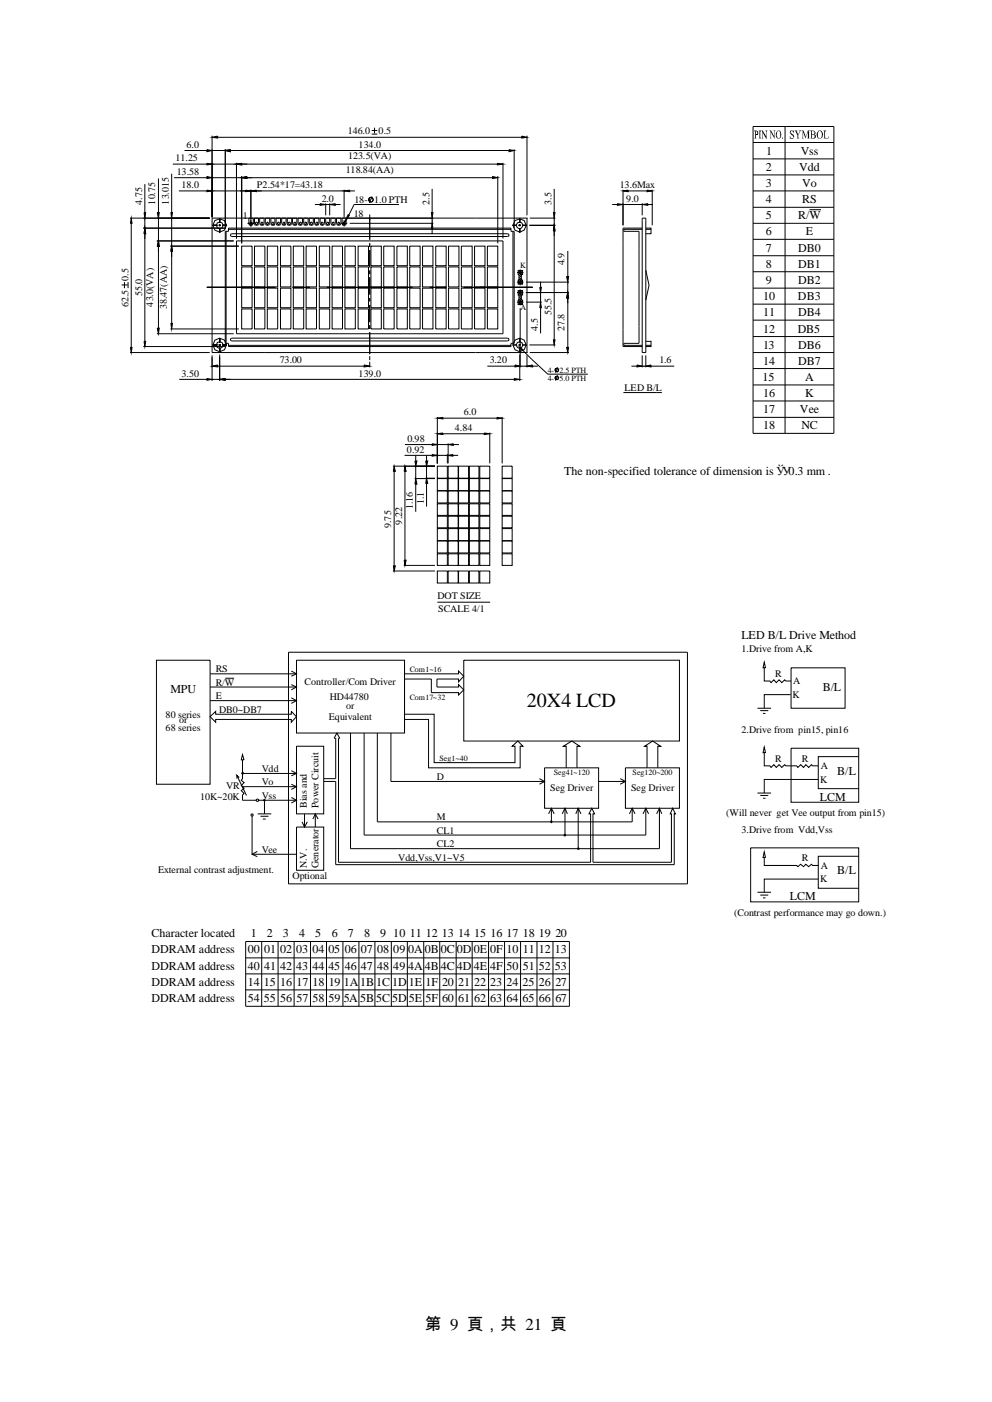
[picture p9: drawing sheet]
<svg xmlns="http://www.w3.org/2000/svg" width="210mm" height="297mm" viewBox="0 0 210 297" stroke-linecap="round" stroke-linejoin="round" font-family="sans-serif">
<path d="M20 16.4h169.4v212.3h-169.4z" fill="none" stroke="#fff" stroke-width=".21"/>
<g fill="none" stroke="#000" stroke-width=".21">
<path d="M30.6 39v6M33.5 37.8v7.2M36.3 36.8v8.2M36.6 34.7h7.2M36.8 37.6h7M39 31.8h4.8M43.8 37.4l1.1 .2-1.1 .2zM43.8 34.6l1.1 .1-1.1 .2zM43.8 31.7l1.1 .1-1.1 .3zM44.9 29.1l1.2-.3v.4zM44.9 34.7h5.1M44.9 37.6h6.2"/>
<path d="M44.9 28.7v17.3M44.9 31.8h2.8M46.1 29.1h64.3M47.7 31.8l1.1-.1v.4zM47.7 31.6v16.8M48.8 31.8h58.9M50 34.7l1.1-.1v.3zM50 34.5v16M51.1 37.6l1.1-.2v.4zM51.1 34.7h54.1M51.1 37.3v14.2M52.2 37.6h52"/>
<path d="M78.7 27.6h1.1M78.7 28.4h1.1M79.2 27v1.2M91.4 40v5M104.2 37.4l1.1 .2-1.1 .2zM105.2 34.6l1.2 .1-1.2 .2zM105.3 37.3v14.2M106.4 34.5v16M107.7 31.7l1.1 .1-1.1 .3zM108.8 31.6v16.8M110.4 28.8l1.1 .3-1.1 .1zM111.5 28.7v16.9"/>
<path d="M111.5 29.1h.1M117.3 40v5M159.3 26.8h17.1v64.9h-17.1zM159.3 37h17.1M159.3 33.6h17.1M159.3 30.2h17.1M166.1 26.8v64.9M26.3 59.7v1.3M27.1 59.7v1.3M27.5 46.2h16.9M27.8 46.2l.1 1.1h-.3zM27.8 47.3v26.2"/>
<path d="M30.3 48.3h17.5M30.5 45h.3l-.2 1.2zM30.6 48.3l.2 1.2h-.3zM30.6 46.2v2.1M30.6 49.5v22.7M33.2 51h16.2M33.3 45h.4l-.2 1.2zM33.5 51l.2 1.2h-.4zM33.5 46.2v4.8M33.5 52.2v17.2M36.1 52.1h14.4M36.2 45h.3l-.2 1.2z"/>
<path d="M36.3 52.1l.2 1.1h-.3zM36.3 46.2v5.9M36.3 53.2v15.2M37.8 40.4h6M43.8 40.2l1.1 .2-1.1 .2zM44.9 40.4h27.9M45 47.7h1M46.3 47.7h.4M46.5 46.2v1M46.5 47.5v.4M46.5 48.3v.9M47.1 47.7h.9"/>
<path d="M47.7 49h.6v-.7h59.8v.7h.7v23.7h-.7v.6h-59.8v-.6h-.6zM47.8 49v23.7M48.3 48.5h59.8M48.9 49.5h58.5h.2l.1 .3-.3 .3h-58.4l-.2-.3zM50 51h56.4v19.6h-56.4zM51.1 52.1h2.2v4.1h-2.2zM51.1 56.5h2.2v4.2h-2.2zM52 40.2l1.1 .2-1.1 .2zM52.4 47.3h1.4M52.7 46.2v1.4l.4 .1 .3-.1 .2-.3v-1.1M52.9 47.1h.4v.3h-.4zM53.1 40.4l1.2-.2v.4z"/>
<path d="M53.1 40.1v7.8M53.8 52.1h2.2v4.1h-2.2zM53.8 56.5h2.2v4.2h-2.2zM53.8 46.2l.1 1.4 .4 .1 .3-.1 .1-1.4M54.9 46.2v1.1l.2 .3 .4 .1 .3-.1 .1-1.4M55.3 47.1h.3v.3h-.3zM56.1 46.2v1.1l.2 .3 .3 .1 .3-.1 .2-.3v-1.1M56.5 47.1h.2l.1 .2-.2 .2-.2-.2zM56.6 52.1h2.2v4.1h-2.2zM56.6 56.5h2.2v4.2h-2.2zM57.3 46.2l.1 1.4 .3 .1 .4-.1 .1-1.4M58.4 46.2v1.1l.2 .3 .3 .1 .4-.1 .1-1.4"/>
<path d="M58.8 47.1h.3v.3h-.3zM59.4 52.1h2.2v4.1h-2.2zM59.4 56.5h2.2v4.2h-2.2zM59.6 46.2v1.1l.2 .3 .3 .1 .3-.1 .1-.3v-1.1M59.9 47.1l.2-.1 .2 .3-.2 .2-.2-.2zM60.8 46.2l.1 1.4 .3 .1 .4-.1 .1-.3v-1.1M61.9 46.2v1.1l.2 .3 .3 .1 .3-.1 .1-1.4M62.1 52.1h2.2v4.1h-2.2zM62.1 56.5h2.2v4.2h-2.2zM63.1 46.2v1.1l.1 .3 .4 .1 .2-.1 .2-.3v-1.1M63.4 47.1h.4v.3h-.4zM64.3 46.2v1.4l.4 .1 .3-.1 .2-.3v-1.1"/>
<path d="M64.5 47.1h.4v.3h-.4zM64.8 52.1h2.2v4.1h-2.2zM64.8 56.5h2.2v4.2h-2.2zM65.4 46.2l.1 1.4 .4 .1 .3-.1 .1-1.4M66.5 46.2v1.1l.2 .3 .4 .1 .2-.1 .2-.3v-1.1M66.6 43.3h1.1M66.9 47.1h.3v.3h-.3zM67.6 52.1h2.2v4.1h-2.2zM67.6 56.5h2.2v4.2h-2.2zM67.7 43.1l1.2 .2-1.2 .1zM67.7 46.2v1.1l.2 .3 .3 .1 .3-.1 .2-.3v-1.1M68 47.1h.3v.3h-.3z"/>
<path d="M68.9 46.2l.1 1.4 .3 .1 .4-.1 .1-1.4M68.9 43.3h.9M68.9 43v2.6M69.8 43.3l1.2-.2v.3zM69.8 43v2.6M70 46.2v1.1l.2 .3 .3 .1 .4-.1 .1-1.4M70.3 52.1h2.2v4.1h-2.2zM70.3 56.5h2.2v4.2h-2.2zM70.4 47.1h.3v.3h-.3zM71 43.3h1.1M71.2 46.2v1.1l.2 .3h.6l.1-.3M71.5 47.1h.3l.1 .2-.3 .2-.1-.2z"/>
<path d="M72.1 47.3h1.4M72.1 46.2v1.1M72.4 46.2l.1 1.4 .3 .1 .4-.1v-1.4M72.8 40.4l1.2-.2v.4zM72.8 40.1v5.9M72.8 46.6v1.3M73 52.1h2.2v4.1h-2.2zM73 56.5h2.2v4.2h-2.2zM73.7 45.4l.2 .2-1.1 1.7zM74 47.3h17.7M74 40.4h1.1M75.8 52.1h2.2v4.1h-2.2z"/>
<path d="M75.8 56.5h2.2v4.2h-2.2zM78.2 45.4v5.3M78.2 51.5v.8M78.2 52.9v3.7M78.2 57.2v.8M78.2 58.7v3.6M78.4 41.8l-.3 .2v.5a.48 .48 0 0 0 .7 .2 .48 .48 0 0 0 .1-.7 .48 .48 0 0 0-.8 0 .5 .5 0 0 0 .3 .8M78.5 52.1h2.2v4.1h-2.2zM78.5 56.5h2.2v4.2h-2.2zM78.6 41.8l.3 .4-.3 .6M78.7 41.6l-.6 1.3M81.2 52.1h2.2v4.1h-2.2z"/>
<path d="M81.2 56.5h2.2v4.2h-2.2zM84 52.1h2.2v4.1h-2.2zM84 56.5h2.2v4.2h-2.2zM84.4 43.3h-9.5l-1.1 2.2M86.7 52.1h2.2v4.1h-2.2zM86.7 56.5h2.2v4.2h-2.2zM89.4 52.1h2.2v4.1h-2.2zM89.4 56.5h2.2v4.2h-2.2zM91.3 45h.3l-.2 1.2zM91.4 47.3l.2 1.1h-.3zM91.4 46.2v1.1M91.4 48.4v1.1"/>
<path d="M92.2 52.1h2.2v4.1h-2.2zM92.2 56.5h2.2v4.2h-2.2zM94.9 52.1h2.2v4.1h-2.2zM94.9 56.5h2.2v4.2h-2.2zM97.6 52.1h2.3v4.1h-2.3zM97.6 56.5h2.3v4.2h-2.3zM100.4 52.1h2.2v4.1h-2.2zM100.4 56.5h2.2v4.2h-2.2zM103.1 52.1h2.2v4.1h-2.2zM103.1 56.5h2.2v4.2h-2.2zM108.5 47.7h.9M108.5 49v23.7"/>
<path d="M109.4 59.7h1.3M109.4 57.7h1.3M109.5 47.2l.5-.2 .4 .2 .3 .5-.3 .5-.4 .2-.5-.2-.3-.5zM109.6 57.2h1v.9h-.3v1.2h.3v.8h-1v-.8h.2zM109.6 59.6l.6 .5M109.6 59.3l.3 .2M109.6 58l.1 .1M109.6 57.6l.7 .7M109.6 57.2l.3 .3M109.7 47.7h.5M109.8 59l.8 .7M109.8 58.7l.5 .4"/>
<path d="M109.8 58.3l.5 .4M110 46.2v1M110 47.5v.4M110 48.3v.9M110 57.2l.6 .6M110.1 57v1.3M110.1 59v1.4M110.2 59.9l.4 .2M110.2 57.8l.3 .3M110.4 59.3l.2 .1M110.4 57.2l.2 .1M110.5 47.7h.9"/>
<path d="M111.3 59.7h9.1M111.5 46.2v28.4M111.6 46.2h-66.7v28.4h66.7M112 47.7h5.5M112.1 46.2h5.4M114.4 59.6v1.2M117.1 45h.3l-.1 1.2zM117.3 47.7l.1 1.2h-.3zM117.3 46.2v1.5M117.3 48.9v23M119.9 58.5h.4l-.2 1.2zM120.1 53.1v5.4"/>
<path d="M120.1 59.7v2.2M129.5 43.3h1.1M130.6 43.1l1.2 .2-1.2 .1zM131.8 40.4l1.1-.2v.4zM131.8 40.1v7.6M131.8 43.3h4.1M132.9 40.4h4M135.9 43.3l1.2-.2v.3zM135.9 43v2.6M135.9 46.2h.8v28.4h-.8zM135.9 48.3h-4.1v25h4.1M135.9 48.5h-3.9v.5h3.2v23.7h-3.2v.4h3.9"/>
<path d="M136.7 48.3h1.1v1.2h-1.1M136.7 57.2l.6 3.2-.6 3.1M136.7 48.5h1.1M136.9 40.2l1.1 .2-1.1 .2zM137.1 43.3h1.1M138 40.1v7.6M159.3 47.3h17.1M159.3 40.4h17.1M159.3 57.5h17.1M159.3 54.1h17.1M159.3 50.6h17.1M159.3 43.9h17.1"/>
<path d="M171.3 44.4h2.4M25.7 60.3h1.3M27.5 74.6h16.9M27.6 73.5h.3l-.1 1.1zM30.3 73.3h17.5M30.5 72.2h.3l-.2 1.1zM33.2 70.6h16.2M33.3 69.4h.4l-.2 1.2zM36.1 69.6h14.4M36.2 68.4h.3l-.2 1.2zM43.8 60.8h14.5M44.9 77.5l1.2-.3v.5z"/>
<path d="M44.9 75.2v5.4M45 73h1M46.1 77.5h30.9M46.3 73h.4M46.5 71.6v.9M46.5 72.8v.4M46.5 73.6v.9M46.5 75v5.6M47.1 73h.9M48.3 73.1h59.8M48.9 71.6h58.5h.2l.1 .3-.3 .3h-58.4l-.2-.3zM51.1 61h2.2v4.1h-2.2z"/>
<path d="M51.1 65.4h2.2v4.2h-2.2zM53.8 61h2.2v4.1h-2.2zM53.8 65.4h2.2v4.2h-2.2zM56.6 61h2.2v4.1h-2.2zM56.6 65.4h2.2v4.2h-2.2zM59.4 61h2.2v4.1h-2.2zM59.4 65.4h2.2v4.2h-2.2zM61.9 60.8h3.6M62.1 61h2.2v4.1h-2.2zM62.1 65.4h2.2v4.2h-2.2zM64.8 61h2.2v4.1h-2.2zM64.8 65.4h2.2v4.2h-2.2z"/>
<path d="M67.6 61h2.2v4.1h-2.2zM67.6 65.4h2.2v4.2h-2.2zM69.2 60.8h18.1M70.3 61h2.2v4.1h-2.2zM70.3 65.4h2.2v4.2h-2.2zM73 61h2.2v4.1h-2.2zM73 65.4h2.2v4.2h-2.2zM75.8 61h2.2v4.1h-2.2zM75.8 65.4h2.2v4.2h-2.2zM77 77.2l1.2 .3-1.2 .2zM78.2 63.1v.7M78.2 64.5v3.7"/>
<path d="M78.2 68.8v.8M78.2 70.3v4.6M78.2 75.4v.8M78.2 76.6v1.1M78.5 61h2.2v4.1h-2.2zM78.5 65.4h2.2v4.2h-2.2zM81.2 61h2.2v4.1h-2.2zM81.2 65.4h2.2v4.2h-2.2zM84 61h2.2v4.1h-2.2zM84 65.4h2.2v4.2h-2.2zM86.7 61h2.2v4.1h-2.2zM86.7 65.4h2.2v4.2h-2.2z"/>
<path d="M89.4 61h2.2v4.1h-2.2zM89.4 65.4h2.2v4.2h-2.2zM90.9 60.8h3.6M92.2 61h2.2v4.1h-2.2zM92.2 65.4h2.2v4.2h-2.2zM94.9 61h2.2v4.1h-2.2zM94.9 65.4h2.2v4.2h-2.2zM97.6 61h2.3v4.1h-2.3zM97.6 65.4h2.3v4.2h-2.3zM98.1 60.8h14.6M100.4 61h2.2v4.1h-2.2zM100.4 65.4h2.2v4.2h-2.2z"/>
<path d="M103.1 65.4h2.2v4.2h-2.2zM103.1 61h2.2v4.1h-2.2zM103.1 77.5h5.9M108.5 73h.9M109 77.2l1.1 .3-1.1 .2zM109.4 61.9h1.3M109.4 63.9h1.3M109.5 72.5l.5-.2 .4 .2 .3 .5-.3 .5-.4 .3-.5-.3-.3-.5zM109.6 61.5h1v.9h-.3v1.1h.3v.9h-1v-.9h.2zM109.6 64.3l.1 .1M109.6 63.9l.6 .5M109.6 63.5l.3 .3"/>
<path d="M109.6 62.3l.1 .1M109.6 61.9l.7 .7M109.6 61.5l.3 .2M109.6 60l.1 .1M109.7 73h.5M109.8 63.3l.8 .7M109.8 62.9l.5 .4M109.8 62.5l.5 .5M109.9 61.7h.3v.4h-.3zM109.9 63.8h.3v.3h-.3zM110 73.5l.7 .5-.2 .2zM110 71.6v.9"/>
<path d="M110 72.8v.4M110 73.6v.9M110 75v5.6M110 61.5l.6 .5M110.1 77.5h1.5M110.1 61.2v1.4M110.1 63.3v1.3M110.1 65.2v12.5M110.2 64.1l.4 .3M110.2 62.1l.3 .3M110.4 63.5l.2 .1M110.4 61.5l.2 .1"/>
<path d="M110.5 73h.9M110.6 74.1l5.3 5.1h8.5M111.3 61.9h9.1M111.3 63.9h3.3M111.5 77.5l1.2-.3v.5zM111.5 75.2v2.5M112 73h5.5M112.1 74.6h8.3M112.7 77.5h1.1M114.2 60.8h.4l-.2 1.1zM114.4 63.9l.2 1.2h-.4zM114.4 61.9v2"/>
<path d="M114.4 65.1v5.4M117.1 71.9h.3l-.1 1.1zM117.8 77.9l-.4 .4 .2 .4h.4a.39 .39 0 0 0 .1-.6 .39 .39 0 0 0-.6 0v.4l.3 .2M117.8 79.6a.38 .38 0 0 0-.3 .6 .38 .38 0 0 0 .6 0 .38 .38 0 0 0-.2-.6l-.4 .2v.4l.3 .2M117.9 77.9l.2 .2v.4l-.2 .2M117.9 79.6l.2 .2v.4l-.2 .2M118 77.7l-.5 1.1M118 79.4l-.5 1.1M119.9 73.5h.4l-.2 1.1zM120.1 61.9l.2 1.2h-.4zM120.1 63.1v10.4M133.6 77.5h1.2"/>
<path d="M134.8 77.2l1.1 .3-1.1 .2zM135.9 75.2v2.5M135.9 77.5h.8M136.7 77.5l1.1-.3v.5zM136.7 72.2h1.1v1.1h-1.1M136.7 75.2v2.5M136.7 73.1h1.1M137.8 77.5h4.9M159.3 74.6h17.1M159.3 78h17.1M159.3 71.2h17.1M159.3 67.7h17.1"/>
<path d="M159.3 64.4h17.1M159.3 61h17.1M37.9 80.3h5.9M43.8 80.1l1.1 .2-1.1 .1zM44.9 80.3h1.6M46.5 80.3l1.2-.2v.3zM47.7 80.3h61.1M83.1 98.7h8.9M83.4 98.7l.3 1.1h-.5zM83.4 99.8v19.9M85.6 96.4h5.8M85.7 98.7l.2 1.1h-.4z"/>
<path d="M85.7 99.8v18.7M85.7 94.1h5.7M87.8 97.6h.4l-.2 1.1zM88 96.4v1.2M88 98.7v2.6M90.1 97.6h.4l-.2 1.1zM90.3 96.4v1.2M90.3 98.7v2.5M91.4 96.2l1.1 .2-1.1 .1zM91.4 93.9l1.1 .2-1.1 .1zM92.5 88.5l1.2-.2v.4zM92.5 91.8l1.2-.2v.4z"/>
<path d="M92.5 98.7h2.2v2.5h-2.2zM92.5 88.2v9.9M92.5 96.4h2.2M92.5 94.1h2.3M93.7 88.5h11.5M93.7 91.8h8.7M94.7 96.4l1.1-.2v.3zM94.7 96.1v2M94.8 94.1l1.1-.2v.3zM94.8 98.7h2.1v2.5h-2.1zM94.8 93.8v4.3M95.8 96.4h1.1"/>
<path d="M95.9 94.1h1.2M97 98.7h2.1v2.5h-2.1zM99.3 98.7h2v2.5h-2zM101.5 98.7h2.1v2.5h-2.1zM102.4 91.6l1.2 .2-1.2 .2zM103.6 91.5v6.6M105.2 88.3l1.1 .2-1.1 .2zM106.3 98.7h2.1v2.5h-2.1zM106.3 88.2v9.9M108.8 80.1l1.2 .2-1.2 .1zM131.9 83.1h8.1M159.3 81.5h17.1"/>
<path d="M159.3 84.9h17.1M159.3 88.3h17.1M83.2 119.7h.5l-.3 1.1zM85.4 119.6h6.6M85.5 118.5h.4l-.2 1.1zM87.7 101.3h4.3M88 101.3l.2 1.2h-.4zM88 102.5v5.8M90 101.2h2M90.3 101.2l.2 1.1h-.4zM90.3 102.3v4.9M92.5 114.5h2.2v2.5h-2.2z"/>
<path d="M92.5 117.2h2.2v2.4h-2.2zM92.5 103.9h2.2v2.5h-2.2zM92.5 111.9h2.2v2.5h-2.2zM92.5 106.6h2.2v2.5h-2.2zM92.5 109.2h2.2v2.5h-2.2zM92.5 101.3h2.2v2.5h-2.2zM94.8 117.2h2.1v2.4h-2.1zM94.8 114.5h2.1v2.5h-2.1zM94.8 106.6h2.1v2.5h-2.1zM94.8 109.2h2.1v2.5h-2.1zM94.8 111.9h2.1v2.5h-2.1zM94.8 103.9h2.1v2.5h-2.1z"/>
<path d="M94.8 101.3h2.1v2.5h-2.1zM97 114.5h2.1v2.5h-2.1zM97 117.2h2.1v2.4h-2.1zM97 106.6h2.1v2.5h-2.1zM97 111.9h2.1v2.5h-2.1zM97 109.2h2.1v2.5h-2.1zM97 103.9h2.1v2.5h-2.1zM97 101.3h2.1v2.5h-2.1zM99.3 117.2h2v2.4h-2zM99.3 114.5h2v2.5h-2zM99.3 106.6h2v2.5h-2zM99.3 109.2h2v2.5h-2z"/>
<path d="M99.3 111.9h2v2.5h-2zM99.3 103.9h2v2.5h-2zM99.3 101.3h2v2.5h-2zM101.5 103.9h2.1v2.5h-2.1zM101.5 111.9h2.1v2.5h-2.1zM101.5 114.5h2.1v2.5h-2.1zM101.5 117.2h2.1v2.4h-2.1zM101.5 106.6h2.1v2.5h-2.1zM101.5 109.2h2.1v2.5h-2.1zM101.5 101.3h2.1v2.5h-2.1zM106.3 114.5h2.1v2.5h-2.1zM106.3 117.2h2.1v2.4h-2.1z"/>
<path d="M106.3 106.6h2.1v2.5h-2.1zM106.3 111.9h2.1v2.5h-2.1zM106.3 109.2h2.1v2.5h-2.1zM106.3 103.9h2.1v2.5h-2.1zM106.3 101.3h2.1v2.5h-2.1zM33.1 139.7h11.3v26.3h-11.3zM61 138h84.5v49h-84.5zM62.7 139.7h22.9v15.4h-22.9zM83.1 120.8h8.9M92.5 120.8h2.2v2.6h-2.2zM92.5 127.4h11.2M94.8 120.8h2.1v2.6h-2.1z"/>
<path d="M97 120.8h2.1v2.6h-2.1zM98.1 139.7h45.7v17.1h-45.7zM99.3 120.8h2v2.6h-2zM101.5 120.8h2.1v2.6h-2.1zM44.4 151.7l1.2-1.1v.5h16v-.5l1.1 1.1-1.1 1.1v-.6h-16v.6zM44.4 142.6h18.3M44.4 145.4h18.3M44.4 148.3h18.3M47.7 143.5h1.8M51.3 159.7l.3 1.1h-.5zM61.6 147.7l1.1 .6-1.1 .6M61.6 144.9l1.1 .5-1.1 .6"/>
<path d="M61.6 142l1.1 .6-1.1 .5M62.7 157.9h5.8v14.3h-5.8zM74.2 155.1v24.5h65.3v-8.6M77 155.1v21.6h59.7v-5.7M79.8 155.1v18.8h54v-2.9M82.7 155.1v10.3h32.5M85.6 151.1h6.3v10.3h17.1v-3.5h-.6l1.2-1.1 1.1 1.1h-.6v4.6h-19.4v-10.3h-5.1M85.6 142.6h11.4v-.6l1.1 1.1-1.1 1.2v-.6h-4.5v1.7h4.5v-.5l1.1 1.1-1.1 1.1v-.5h-5.7v-2.9h-5.7M160.3 149.9h2.9M160.9 150.4h1.7M161.5 151h.5M161.7 159.3v2.8h1.2l.3 .3 .5-.6 .6 .6 .5-.6 .6 .6 .6-.6 .3 .3h2.3l.2 .3 .6-.6 .6 .6 .5-.6 .6 .6 .6-.6 .3 .3h1.1"/>
<path d="M161.7 158.1l.3 1.2h-.5zM161.7 140.1l.3 1.2h-.5zM161.7 141.3v2.8h1.2l.3 .4 .5-.6 .6 .6 .5-.6 .6 .6 .6-.6 .3 .2h1.1M167.3 147h-5.6v2.9M167.4 158.3h14.3v11.5h-14.3zM167.4 141.3h11.4v8.6h-11.4zM50.1 164.1v.7M50.6 164.5l-.5-.4 2.1 4.2M51.2 163.5h.3v.3h-.3zM51.3 163.7v1.1l-.2 .3 .5 .5-.5 .6 .5 .6-.5 .5 .5 .6-.3 .3v1.1h2.9M51.3 163.7h11.4M51.3 166.5h11.4"/>
<path d="M51.3 160.8v2.9M53.3 172.7v8.1h9.4M54.3 169.2h.4v.3h-.4zM54.5 172.2h2.9M54.8 169.3h7.9M55.1 172.7h1.7M55.6 173.3h.6M55.8 169.3l.2-.1 .1 .1-.1 .2zM56 169.3v2.9M61.6 168.8l1.1 .5-1.1 .6M61.6 163.1l1.1 .6-1.1 .5M61.6 166l1.1 .5-1.1 .6"/>
<path d="M62.7 175h5.8v9.2h-5.8zM63.9 173.9l.5 1.1 .6-1.1M64.4 172.2v2.8M66.2 173.3l.5-1.1 .6 1.1M66.7 172.2v2.8M68.5 164.8h2.5v-8.6h-.3l.6-1.1 .6 1.1h-.3v26.3h53.4v-10.3h-.4l.6-1.2 .6 1.2h-.3v10.3h16.6v-10.3h-.3l.5-1.2 .6 1.2h-.2v10.8h-71.7v-17.6h-2.5M114.1 164.8l1.1 .6-1.1 .6M115.2 162.5h11.5v8.5h-11.5zM116.1 172.2l.6-1.2 .6 1.2M116.6 173.8l.2 .1-.1 .2-.2-.2zM116.7 171v2.9M119 172.2l.5-1.2 .6 1.2"/>
<path d="M119.4 176.6h.2v.3h-.2zM119.5 171v5.7M119.8 162.5v-4.6h-.6l1.8-1.1 1.7 1.1h-.6v4.6M121.8 172.2l.5-1.2 .6 1.2M122.3 179.5h.2v.2l-.2 .1-.1-.2zM122.3 171v8.6M126.7 165.4h5.6M131.2 164.8l1.1 .6-1.1 .6M132.3 162.5h11.5v8.5h-11.5zM133.2 172.2l.6-1.2 .6 1.2M136.1 172.2l.6-1.2 .5 1.2M136.9 162.5v-4.6h-.5l1.7-1.1 1.7 1.1h-.6v4.6"/>
<path d="M138.9 172.2l.6-1.2 .5 1.2M158.8 179.4h22.9v11.5h-22.9zM160.3 167.8h2.9M160.9 168.3h1.7M161.5 168.9h.5M173.1 164.9h-11.4v2.9M181.7 160.1h-8.6v6.8h8.6M52 199.2h68.5v13.8h-68.5zM54.4 180.2l-1.1 .6 1.1 .5M55.4 199.2v13.8M58.8 199.2v13.8M62.2 199.2v13.8"/>
<path d="M65.7 199.2v13.8M69.1 199.2v13.8M72.6 199.2v13.8M75.9 199.2v13.8M79.3 199.2v13.8M82.8 199.2v13.8M86.2 199.2v13.8M89.7 199.2v13.8M93 199.2v13.8M96.5 199.2v13.8M99.9 199.2v13.8M103.4 199.2v13.8"/>
<path d="M106.8 199.2v13.8M110.2 199.2v13.8M113.6 199.2v13.8M117 199.2v13.8M160.3 188.8h2.9M160.9 189.4h1.7M161.5 190h.5M161.7 180.3l.3 1.2h-.5zM161.7 181.5v1.6h6.9l.2 .3 .6-.5 .6 .5 .5-.5 .6 .5 .6-.5 .3 .2h1.1M173.1 186h-11.4v2.8M181.7 181.2h-8.6v6.8h8.6M52 202.7h68.5"/>
<path d="M52 206.1h68.5M52 209.5h68.5"/>
<circle cx="46.5" cy="47.7" r="1.41"/>
<circle cx="46.5" cy="47.7" r=".72"/>
<circle cx="54.3" cy="47.3" r=".25"/>
<circle cx="57.7" cy="47.3" r=".25"/>
<circle cx="61.2" cy="47.3" r=".25"/>
<circle cx="62.4" cy="47.3" r=".25"/>
<circle cx="65.9" cy="47.3" r=".25"/>
<circle cx="69.3" cy="47.3" r=".25"/>
<circle cx="72.8" cy="47.3" r=".25"/>
<circle cx="109.9" cy="47.7" r="1.39"/>
<circle cx="110.1" cy="57.7" r=".25"/>
<circle cx="110.1" cy="59.7" r=".25"/>
<circle cx="46.5" cy="73" r="1.44"/>
<circle cx="46.5" cy="73" r=".72"/>
<circle cx="109.9" cy="73" r="1.41"/>
<circle cx="53.3" cy="172.5" r=".25"/>
</g>
<g fill="#000">
<path d="M43.8 37.4l1.1 .2-1.1 .2zM43.8 34.6l1.1 .1-1.1 .2zM43.8 31.7l1.1 .1-1.1 .3zM44.9 29.1l1.2-.3v.4zM47.7 31.8l1.1-.1v.4zM50 34.7l1.1-.1v.3zM51.1 37.6l1.1-.2v.4zM104.2 37.4l1.1 .2-1.1 .2zM105.2 34.6l1.2 .1-1.2 .2zM107.7 31.7l1.1 .1-1.1 .3zM110.4 28.8l1.1 .3-1.1 .1zM159.9 28.5h.4z"/>
<path d="M27.8 46.2l.1 1.1h-.3zM30.6 48.3l.2 1.2h-.3zM30.5 45h.3l-.2 1.2zM33.5 51l.2 1.2h-.4zM33.3 45h.4l-.2 1.2zM36.3 52.1l.2 1.1h-.3zM36.2 45h.3l-.2 1.2zM43.8 40.2l1.1 .2-1.1 .2zM52 40.2l1.1 .2-1.1 .2zM53.1 40.4l1.2-.2v.4zM67.7 43.1l1.2 .2-1.2 .1zM69.8 43.3l1.2-.2v.3z"/>
<path d="M73.7 45.5l.2 .1-1.1 1.7zM72.8 40.4l1.2-.2v.4zM91.4 47.3l.2 1.1h-.3zM91.3 45h.3l-.2 1.2zM117.3 47.7l.1 1.2h-.3zM117.1 45h.3l-.1 1.2zM119.9 58.6h.4l-.2 1.1zM130.6 43.1l1.2 .2-1.2 .1zM131.8 40.4l1.1-.2v.4zM136.9 40.2l1.1 .2-1.1 .2zM135.9 43.3l1.2-.2v.3zM27.6 73.5h.3l-.1 1.1z"/>
<path d="M30.5 72.2h.3l-.2 1.1zM33.3 69.4h.4l-.2 1.2zM36.2 68.4h.3l-.2 1.2zM44.9 77.5l1.2-.3v.5zM77 77.2l1.2 .3-1.2 .2zM109 77.2l1.1 .3-1.1 .2zM110 73.5l.7 .5-.2 .2zM111.5 77.5l1.2-.3v.5zM114.2 60.8h.4l-.2 1.1zM114.4 63.9l.2 1.2h-.4zM117.1 71.9h.3l-.1 1.1zM120.1 61.9l.2 1.2h-.4z"/>
<path d="M119.9 73.5h.4l-.2 1.1zM134.8 77.2l1.1 .3-1.1 .2zM136.7 77.5l1.1-.3v.5zM43.8 80.1l1.1 .2-1.1 .2zM46.5 80.3l1.2-.2v.4zM83.4 98.7l.3 1.1h-.5zM85.8 98.7l.1 1.1h-.4zM87.8 97.6h.4l-.2 1.1zM90.1 97.6h.4l-.2 1.1zM91.4 96.2l1.1 .2-1.1 .1zM91.4 93.9l1.1 .2-1.1 .1zM92.5 88.5l1.2-.2v.4z"/>
<path d="M92.5 91.8l1.2-.2v.4zM94.7 96.4l1.1-.2v.3zM94.8 94.1l1.1-.2v.3zM102.4 91.6l1.2 .2-1.2 .2zM105.2 88.3l1.1 .2-1.1 .2zM108.8 80.1l1.2 .2-1.2 .2zM83.2 119.7h.5l-.3 1.1zM85.5 118.5h.4l-.1 1.1zM88 101.3l.2 1.2h-.4zM90.3 101.2l.2 1.1h-.4z"/>
<path d="M159.7 27.8h.3l-.1 .7h.4h-.4v.7l.2 .1h-.5l.2-.2z" fill-rule="evenodd"/>
<path d="M159.6 27.6h.4a.56 .56 0 0 1 .3 .9h-.3h.2l.1-.3-.2-.4h-.4z" fill-rule="evenodd"/>
<path d="M160.5 27.6h.5l-.1 .4v1.1l.1 .2h-.5l.2-.1v-1.5z" fill-rule="evenodd"/>
<path d="M161.3 27.9l.1 1.2 .1 .2h-.4l.2-.1z" fill-rule="evenodd"/>
<path d="M161.1 27.6h.3l.7 1.3v.5z" fill-rule="evenodd"/>
<path d="M162 27.6h.4l-.2 .2v1.6l-.1-1.4z" fill-rule="evenodd"/>
<path d="M163.1 27.9l.1 1.4h-.3l.2-.2z" fill-rule="evenodd"/>
<path d="M162.8 27.6h.4l.6 1.3 .1 .5z" fill-rule="evenodd"/>
<path d="M163.7 27.6h.4l-.2 .2v1.6l-.1-1.6z" fill-rule="evenodd"/>
<path d="M164.3 27.9l.3-.3 .2 .1h-.2a1.06 1.06 0 0 0 .2 1.6h.1l-.1 .1a.92 .92 0 0 1-.5-1.4z" fill-rule="evenodd"/>
<path d="M164.6 27.6a.74 .74 0 0 1 .7 1.1l-.1 .4-.4 .2 .3-.3v-1z" fill-rule="evenodd"/>
<path d="M165.6 29.1v.3z" fill-rule="evenodd"/>
<path d="M167.1 28.8l.3 .4h.2l-.5 .2z" fill-rule="evenodd"/>
<path d="M167.2 27.7h.6l-.4 .1-.1 .3a.74 .74 0 0 1 .5 1.2h-.6l.6-.1a.74 .74 0 0 0-.5-.8l-.2-.4z" fill-rule="evenodd"/>
<path d="M167.6 27.7l.4-.1v.6z" fill-rule="evenodd"/>
<path d="M168.1 27.6h.6l-.1 .2 .3 .7v.6l.3 .2h-.5a1.42 1.42 0 0 0-.5-1.6z" fill-rule="evenodd"/>
<path d="M169.1 27.6l.5 .1-.3 .1-.4 .8 .3-.8z" fill-rule="evenodd"/>
<path d="M169.8 27.8l.1 1.4 .2 .1h-.4l.1-.2z" fill-rule="evenodd"/>
<path d="M169.7 27.6h.3l.5 1.4-.1 .3z" fill-rule="evenodd"/>
<path d="M170.9 28l.3-.2v1.4l.2 .1h-.6l.1-.1z" fill-rule="evenodd"/>
<path d="M170.9 27.6l.5 .1-.5 .3-.5 1.3z" fill-rule="evenodd"/>
<path d="M171.4 27.7h.6l-.2 .1v.6l.6 .1h-.6v.7h.7l-.1 .1h-1l.2-.1v-1.4z" fill-rule="evenodd"/>
<path d="M171.4 27.6l.9 .1 .3 .6-.2 .2h-.4l.3-.2v-.4z" fill-rule="evenodd"/>
<path d="M172 28.5h.6v.6l-.1 .1h-.5l.3-.1 .1-.4z" fill-rule="evenodd"/>
<path d="M173.1 27.7h.4l-.4 .2v1v.2l.6 .2a.79 .79 0 0 1-.9-1z" fill-rule="evenodd"/>
<path d="M173.3 27.6a.86 .86 0 0 1 .9 .8 .86 .86 0 0 1-.7 .9l.3-.2 .1-.8-.1-.3z" fill-rule="evenodd"/>
<path d="M174.2 27.6h.6l-.2 .4v1.1l.2 .1-.5 .1 .1-1.5z" fill-rule="evenodd"/>
<path d="M174.2 29.3l1-.1 .2-.3-.1 .4z" fill-rule="evenodd"/>
</g>
<text font-size="4.2" x="111.5" y="149.7">20X4 LCD</text>
<text font-size="3.6" x="89.9" y="281.5">第 9 頁，共 21 頁</text>
<g font-size="2.5">
<text x="162.1" y="32.7">1</text>
<text x="169.4" y="32.7">Vss</text>
<text x="162.1" y="36.2">2</text>
<text x="162.1" y="39.6">3</text>
<text x="169.1" y="36.2">Vdd</text>
<text x="169.8" y="39.6">Vo</text>
<text x="162.1" y="43">4</text>
<text x="162.1" y="46.4">5</text>
<text x="168.9" y="46.4">R/W</text>
<text x="169.8" y="43">RS</text>
<text x="162.1" y="53.3">7</text>
<text x="162.1" y="49.8">6</text>
<text x="168.9" y="53.3">DB0</text>
<text x="170.5" y="49.8">E</text>
<text x="162.1" y="56.7">8</text>
<text x="168.9" y="56.7">DB1</text>
<text x="161.5" y="63.5">10</text>
<text x="162.1" y="60">9</text>
<text x="168.8" y="63.5">DB3</text>
<text x="168.9" y="60">DB2</text>
<text x="161.5" y="70.4">12</text>
<text x="161.5" y="66.9">11</text>
<text x="168.8" y="70.4">DB5</text>
<text x="168.9" y="66.9">DB4</text>
<text x="161.5" y="77.1">14</text>
<text x="161.5" y="73.8">13</text>
<text x="168.9" y="77.1">DB7</text>
<text x="168.9" y="73.8">DB6</text>
<text x="161.4" y="80.6">15</text>
<text x="170.3" y="80.6">A</text>
<text x="161.5" y="87.4">17</text>
<text x="161.5" y="84">16</text>
<text x="169.2" y="87.3">Vee</text>
<text x="170.3" y="84">K</text>
<text x="161.5" y="90.9">18</text>
<text x="169.6" y="90.8">NC</text>
<text x="119.4" y="100.5">The non-specified tolerance of dimension is ЎУ0.3 mm .</text>
<text x="156.9" y="135.1">LED B/L Drive Method</text>
<text x="36.1" y="146.7">MPU</text>
<text x="174.1" y="146.2">B/L</text>
<text x="177.1" y="163.9">B/L</text>
<text x="173.5" y="169.4">LCM</text>
<text x="177.1" y="185">B/L</text>
<text x="167.1" y="190.4">LCM</text>
<text x="32.1" y="198.4">Character located</text>
<text x="32.1" y="201.8">DDRAM address</text>
<text x="52.4" y="201.8">00</text>
<text x="53.1" y="198.4">1</text>
<text x="55.9" y="201.8">01</text>
<text x="56.5" y="198.4">2</text>
<text x="59.3" y="201.8">02</text>
<text x="59.9" y="198.4">3</text>
<text x="62.7" y="201.8">03</text>
<text x="63.3" y="198.4">4</text>
<text x="66.1" y="201.8">04</text>
<text x="66.7" y="198.4">5</text>
<text x="69.5" y="201.8">05</text>
<text x="70.2" y="198.4">6</text>
<text x="73" y="201.8">06</text>
<text x="73.6" y="198.4">7</text>
<text x="76.4" y="201.8">07</text>
<text x="77" y="198.4">8</text>
<text x="79.8" y="201.8">08</text>
<text x="80.4" y="198.4">9</text>
<text x="83.2" y="201.8">09</text>
<text x="83.2" y="198.4">10</text>
<text x="86.4" y="201.8">0A</text>
<text x="86.7" y="198.4">11</text>
<text x="89.9" y="201.8">0B</text>
<text x="90.1" y="198.4">12</text>
<text x="93.3" y="201.8">0C</text>
<text x="93.5" y="198.4">13</text>
<text x="96.7" y="201.8">0D</text>
<text x="96.9" y="198.4">14</text>
<text x="100.2" y="201.8">0E</text>
<text x="100.3" y="198.4">15</text>
<text x="103.7" y="201.8">0F</text>
<text x="103.8" y="198.4">16</text>
<text x="107.2" y="201.8">10</text>
<text x="107.2" y="198.4">17</text>
<text x="110.7" y="198.4">18</text>
<text x="110.7" y="201.8">11</text>
<text x="114" y="201.8">12</text>
<text x="114" y="198.4">19</text>
<text x="117.4" y="201.8">13</text>
<text x="117.5" y="198.4">20</text>
<text x="32.1" y="208.6">DDRAM address</text>
<text x="32.1" y="205.2">DDRAM address</text>
<text x="52.4" y="205.2">40</text>
<text x="52.4" y="208.6">14</text>
<text x="55.8" y="208.6">15</text>
<text x="55.9" y="205.2">41</text>
<text x="59.3" y="205.2">42</text>
<text x="59.3" y="208.6">16</text>
<text x="62.7" y="205.2">43</text>
<text x="62.7" y="208.6">17</text>
<text x="66.1" y="208.6">18</text>
<text x="66.1" y="205.2">44</text>
<text x="69.5" y="205.2">45</text>
<text x="69.6" y="208.6">19</text>
<text x="72.7" y="208.6">1A</text>
<text x="73" y="205.2">46</text>
<text x="76.2" y="208.6">1B</text>
<text x="76.4" y="205.2">47</text>
<text x="79.6" y="208.6">1C</text>
<text x="79.8" y="205.2">48</text>
<text x="83" y="208.6">1D</text>
<text x="83.2" y="205.2">49</text>
<text x="86.4" y="205.2">4A</text>
<text x="86.5" y="208.6">1E</text>
<text x="89.9" y="205.2">4B</text>
<text x="90" y="208.6">1F</text>
<text x="93.3" y="205.2">4C</text>
<text x="93.6" y="208.6">20</text>
<text x="96.7" y="205.2">4D</text>
<text x="96.9" y="208.6">21</text>
<text x="100.2" y="205.2">4E</text>
<text x="100.3" y="208.6">22</text>
<text x="103.7" y="208.6">23</text>
<text x="103.7" y="205.2">4F</text>
<text x="107.2" y="208.6">24</text>
<text x="107.2" y="205.2">50</text>
<text x="110.6" y="208.6">25</text>
<text x="110.7" y="205.2">51</text>
<text x="114" y="208.6">26</text>
<text x="114" y="205.2">52</text>
<text x="117.4" y="205.2">53</text>
<text x="117.5" y="208.6">27</text>
<text x="32.1" y="212.1">DDRAM address</text>
<text x="52.4" y="212.1">54</text>
<text x="55.8" y="212.1">55</text>
<text x="59.3" y="212.1">56</text>
<text x="62.7" y="212.1">57</text>
<text x="66.1" y="212.1">58</text>
<text x="69.5" y="212.1">59</text>
<text x="72.7" y="212.1">5A</text>
<text x="76.2" y="212.1">5B</text>
<text x="79.6" y="212.1">5C</text>
<text x="83" y="212.1">5D</text>
<text x="86.5" y="212.1">5E</text>
<text x="90" y="212.1">5F</text>
<text x="93.6" y="212.1">60</text>
<text x="96.9" y="212.1">61</text>
<text x="100.3" y="212.1">62</text>
<text x="103.7" y="212.1">63</text>
<text x="107.2" y="212.1">64</text>
<text x="110.6" y="212.1">65</text>
<text x="114" y="212.1">66</text>
<text x="117.5" y="212.1">67</text>
</g>
<g font-size="2.1">
<text x="73.6" y="28.5">146.0</text>
<text x="80.1" y="28.5">0.5</text>
<text x="37.2" y="34.1">11.25</text>
<text x="39.5" y="31.3">6.0</text>
<text x="73.7" y="33.7">123.5(VA)</text>
<text x="75.9" y="31.3">134.0</text>
<text x="37.4" y="37">13.58</text>
<text x="38.4" y="39.8">18.0</text>
<text x="54.4" y="39.8">P2.54*17=43.18</text>
<text x="73.2" y="36.5">118.84(AA)</text>
<text x="131.1" y="39.8">13.6Max</text>
<text x="30.1" y="43.3" transform="rotate(-90 30.1 43.3)">4.75</text>
<text x="32.9" y="43.3" transform="rotate(-90 32.9 43.3)">10.75</text>
<text x="35.7" y="43.3" transform="rotate(-90 35.7 43.3)">13.015</text>
<text x="51.4" y="46.3">1</text>
<text x="68.1" y="42.7">2.0</text>
<text x="74.8" y="45.8">18</text>
<text x="75" y="42.9">18- 1.0 PTH</text>
<text x="90.8" y="43.3" transform="rotate(-90 90.8 43.3)">2.5</text>
<text x="116.7" y="43.4" transform="rotate(-90 116.7 43.4)">3.5</text>
<text x="132.5" y="42.7">9.0</text>
<text x="27.2" y="59.5" transform="rotate(-90 27.2 59.5)">0.5</text>
<text x="119.5" y="56.1" transform="rotate(-90 119.5 56.1)">4.9</text>
<text x="27.2" y="65" transform="rotate(-90 27.2 65)">62.5</text>
<text x="30.1" y="62.7" transform="rotate(-90 30.1 62.7)">55.0</text>
<text x="32.4" y="64.9" transform="rotate(-90 32.4 64.9)">43.0(VA)</text>
<text x="35.3" y="65.4" transform="rotate(-90 35.3 65.4)">38.47(AA)</text>
<text x="113.8" y="69.9" transform="rotate(-90 113.8 69.9)">4.5</text>
<text x="116.7" y="66.6" transform="rotate(-90 116.7 66.6)">55.5</text>
<text x="119.5" y="70" transform="rotate(-90 119.5 70)">27.8</text>
<text x="59.2" y="76.9">73.00</text>
<text x="103.6" y="76.9">3.20</text>
<text x="139.5" y="76.9">1.6</text>
<text x="38.4" y="79.7">3.50</text>
<text x="75.9" y="79.7">139.0</text>
<text x="132.2" y="82.7">LED B/L</text>
<text x="98.1" y="87.9">6.0</text>
<text x="86.1" y="95.8">0.92</text>
<text x="86.2" y="93.5">0.98</text>
<text x="96.3" y="91.2">4.84</text>
<text x="87.4" y="107.7" transform="rotate(-90 87.4 107.7)">1.16</text>
<text x="89.7" y="106.6" transform="rotate(-90 89.7 106.6)">1.1</text>
<text x="82.8" y="111.7" transform="rotate(-90 82.8 111.7)">9.75</text>
<text x="85.1" y="111" transform="rotate(-90 85.1 111)">9.22</text>
<text x="92.5" y="126.8">DOT SIZE</text>
<text x="92.7" y="129.5">SCALE 4/1</text>
<text x="45.6" y="142.3">RS</text>
<text x="156.9" y="138">1.Drive from A,K</text>
<text x="164" y="143.3">R</text>
<text x="45.6" y="145.1">R/W</text>
<text x="45.6" y="148">E</text>
<text x="64.4" y="145">Controller/Com Driver</text>
<text x="69.8" y="148.1">HD44780</text>
<text x="167.7" y="147.7">K</text>
<text x="167.8" y="144.8">A</text>
<text x="35.1" y="154.7">68 series</text>
<text x="35.1" y="151.9">80 series</text>
<text x="37.9" y="153.1">or</text>
<text x="46.4" y="150.8">DB0~DB7</text>
<text x="69.6" y="152.4">Equivalent</text>
<text x="73.2" y="150.1">or</text>
<text x="156.9" y="155.1">2.Drive from pin15, pin16</text>
<text x="164" y="161.2">R</text>
<text x="169.7" y="161.2">R</text>
<text x="47.8" y="167">VR</text>
<text x="55.4" y="163.3">Vdd</text>
<text x="55.4" y="166.2">Vo</text>
<text x="92.5" y="165">D</text>
<text x="116.4" y="167.3">Seg Driver</text>
<text x="133.5" y="167.3">Seg Driver</text>
<text x="173.6" y="165.6">K</text>
<text x="173.7" y="162.7">A</text>
<text x="42.3" y="169.3">10K~20K</text>
<text x="55.4" y="169.1">Vss</text>
<text x="64.9" y="171" transform="rotate(-90 64.9 171)">Bias and</text>
<text x="67.4" y="171" transform="rotate(-90 67.4 171)">Power Circuit</text>
<text x="92.5" y="173.6">M</text>
<text x="153.7" y="172.7">(Will never get Vee output from pin15)</text>
<text x="92.5" y="176.5">CL1</text>
<text x="92.5" y="179.3">CL2</text>
<text x="156.9" y="176.2">3.Drive from Vdd,Vss</text>
<text x="33.4" y="184.8">External contrast adjustment.</text>
<text x="55.4" y="180.4">Vee</text>
<text x="64.9" y="183.7" transform="rotate(-90 64.9 183.7)">N.V.</text>
<text x="67.4" y="183.7" transform="rotate(-90 67.4 183.7)">Generator</text>
<text x="84.2" y="182.1">Vdd,Vss,V1~V5</text>
<text x="169.7" y="182.3">R</text>
<text x="173.7" y="183.8">A</text>
<text x="61.9" y="186">Optional</text>
<text x="173.6" y="186.7">K</text>
<text x="155.4" y="193.8">(Contrast performance may go down.)</text>
</g>
<g font-size="1.7">
<text x="110.1" y="56.7">K</text>
<text x="110.2" y="65.5">A</text>
<text x="115.9" y="78.8">4- 2.5 PTH</text>
<text x="115.9" y="80.5">4- 5.0 PTH</text>
<text x="86.7" y="142.3">Com1~16</text>
<text x="86.7" y="148.2">Com17~32</text>
<text x="93" y="161.1">Seg1~40</text>
<text x="117.2" y="164">Seg41~120</text>
<text x="133.9" y="164">Seg120~200</text>
</g>
</svg>
